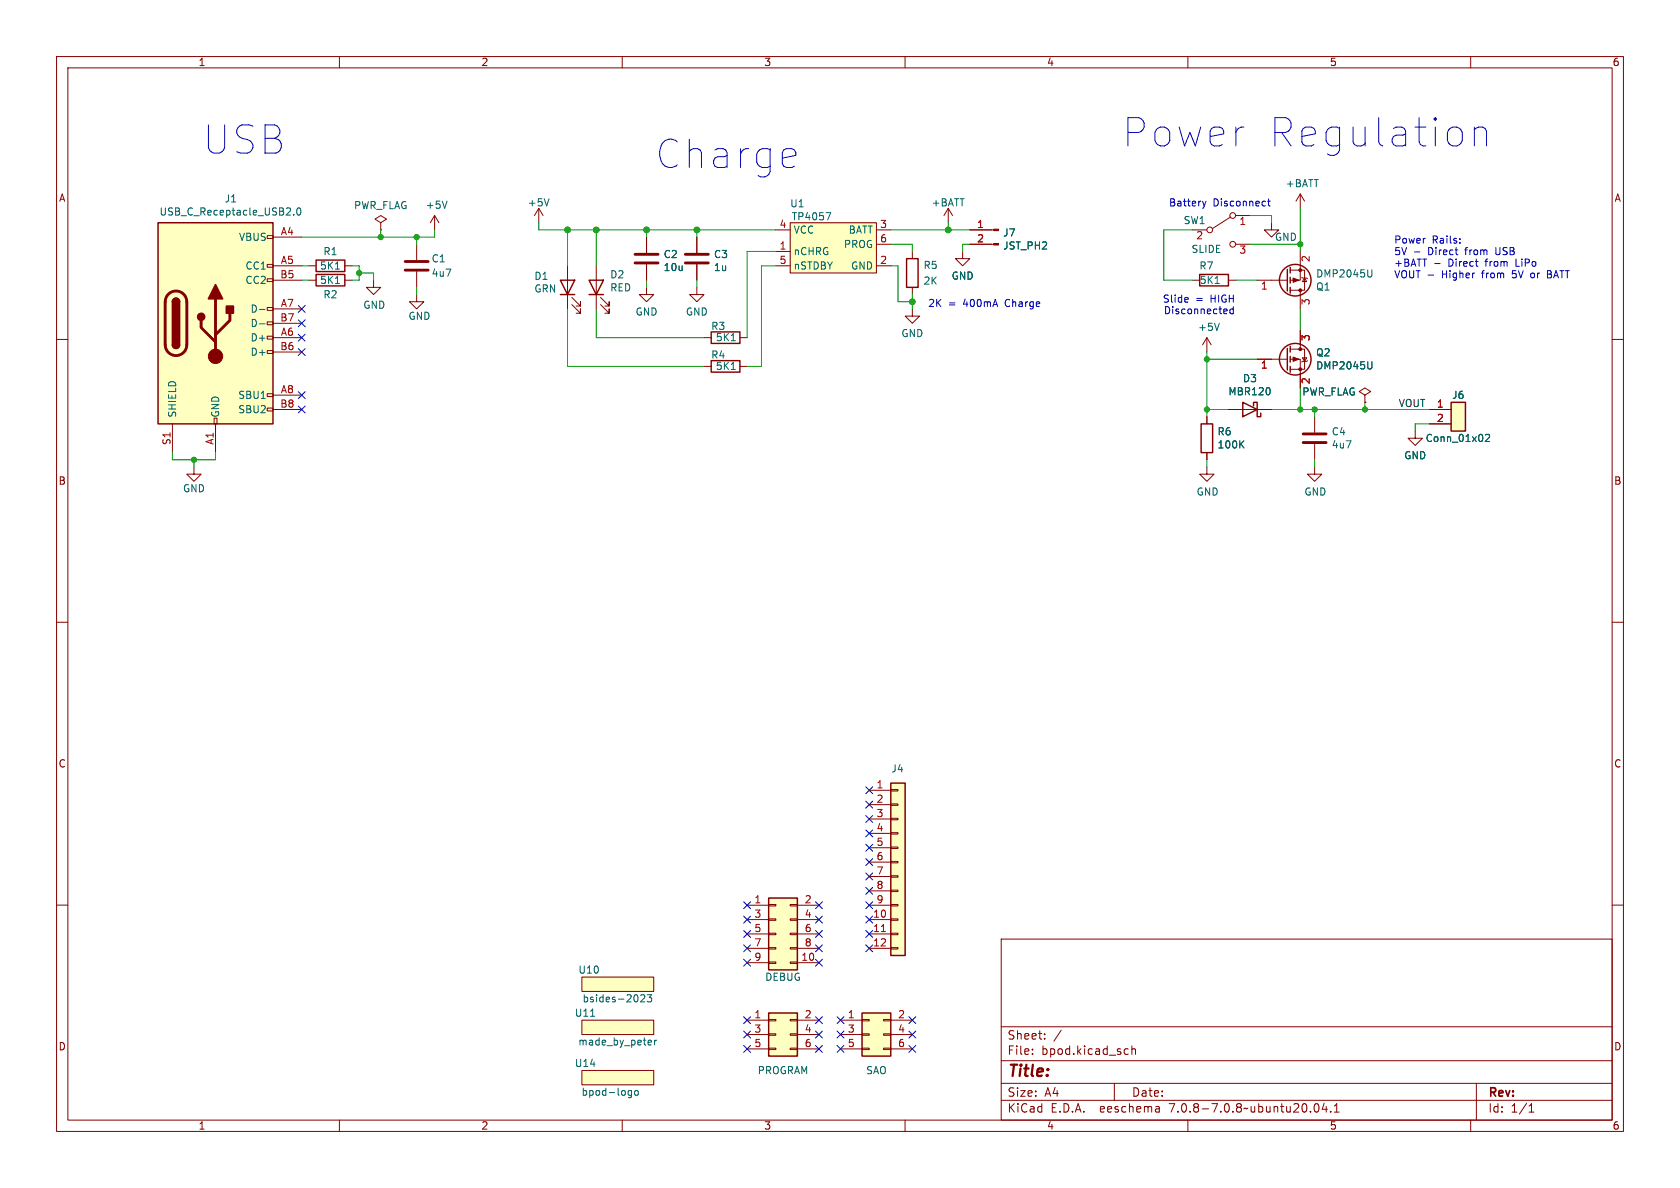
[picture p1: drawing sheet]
<svg xmlns="http://www.w3.org/2000/svg" width="297mm" height="210mm" viewBox="0 0 297 210" stroke-linecap="round" stroke-linejoin="round" font-family="sans-serif">
<g fill="none" stroke="#840000" stroke-width=".18">
<path d="M10 10h277v190h-277zM12 12h273v186h-273zM60 10v2M110 10v2M160 10v2M210 10v2M260 10v2M67.3 39.4l1-.7-1-.6-1 .6 1 .7v1.2M76.8 38.1l-.7 1.3M76.8 38.1v2.5M76.8 38.1l.8 1.3M95.2 36.8l-.7 1.3"/>
<path d="M95.2 36.8v2.6M95.2 36.8l.8 1.3M139.7 39.4h15.2v8.9h-15.2zM167.6 36.8l-.7 1.3M167.6 36.8v2.6M167.6 36.8l.8 1.3M217.6 38.4l-3.2 2M218.4 38.1h2.6M224.8 39.4v1.2h1.3l-1.3 1.3-1.3-1.3h1.3M229.9 34.3v2.5M229.9 34.3l-.8 1.3M229.9 34.3l.7 1.3"/>
<path d="M10 60h2M47.2 59.4h1.1v.5h-1.1zM47.2 56.9h1.1v.5h-1.1zM47.2 54.4h1.1v.5h-1.1zM47.2 49.3h1.1v.5h-1.1zM47.2 46.7h1.1v.5h-1.1zM47.2 41.7h1.1v.5h-1.1zM48.3 47h5M48.3 49.5h5M48.3 59.7h5M48.3 41.9h5M48.3 54.6h5"/>
<path d="M48.3 57.2h5M54.6 47h1.3M54.6 49.5h1.3M61 47h1.2M61 49.5h1.2M66 49.5v1.3h1.3l-1.3 1.3-1.2-1.3h1.2M67.3 40.6h.1M73.7 52.1v1.2h1.2l-1.2 1.3-1.3-1.3h1.3M73.7 43.2v2.8M73.7 48v2.8M100.3 47v7.6M101.1 53.8l1.5 1.6v-.8v.8h-.7"/>
<path d="M101.1 52.6l1.5 1.5v-.8v.8h-.7M105.4 47v7.6M106.2 53.8l1.5 1.6v-.8v.8h-.8M106.2 52.6l1.5 1.5v-.8v.8h-.8M114.3 50.8v1.3h1.3l-1.3 1.2-1.3-1.2h1.3M114.3 41.9v2.8M114.3 46.7v2.8M123.2 50.8v1.3h1.3l-1.3 1.2-1.3-1.2h1.3M123.2 41.9v2.8M123.2 46.7v2.8M124.5 59.7h1.2M130.8 59.7h1.3"/>
<path d="M137.2 47h2.5M137.2 44.5h2.5M137.2 40.6h2.5M154.9 47h2.6M154.9 40.6h2.6M154.9 43.2h2.6M161.3 54.6v1.3h1.3l-1.3 1.3-1.3-1.3h1.3M161.3 44.5v1.2M161.3 50.8v1.3M170.2 44.5v1.2h1.2l-1.2 1.3-1.3-1.3h1.3M171.4 40.6h4.3M171.4 43.2h4.3"/>
<path d="M210.8 40.6h2.6M210.8 49.5h1.3M213.4 59.7l-.8 1.3M213.4 59.7v2.5M213.4 59.7l.7 1.3M217.2 49.5h1.2M218.4 43.2h2.6M222.2 49.5h5.4M228.1 47.8h2.5v3.5h-2.5M229.9 44.5v5h-1.8M229.9 51.3v3.3M229.9 58.4v3.3"/>
<path d="M230.1 49l.2 .1h.7l.1 .2M230.6 49.1l.4 .7h-.7zM285 60h2M30.5 74.9v5.1M37.8 73.9h.6v1h-.6zM38.1 74.9v5.1M47.2 72.1h1.1v.5h-1.1zM47.2 69.6h1.1v.5h-1.1zM47.2 62h1.1v.5h-1.1zM48.3 72.4h5M48.3 69.9h5M48.3 62.2h5"/>
<path d="M124.5 64.8h1.2M130.8 64.8h1.3M213.4 73.7v1.2M217.2 72.4h7.6M222.2 63.5h5.4M228.1 63.5h1.8v5.1M228.1 61.7h2.5v3.6h-2.5M230.3 63.2h.7l-.4 .7zM231.1 63.8l-.1 .1h-.7l-.2 .1M232.4 73.7v2.8M232.4 78.5v2.8M241.3 69.9l1-.7-1-.6-1 .6 1 .7v1.2"/>
<path d="M241.3 71.1h.1M250.2 76.2v1.3h1.3l-1.3 1.2-1.3-1.2h1.3M252.7 72.4h3.8M252.7 74.9h3.8M34.3 82.6v1.2h1.3l-1.3 1.3-1.3-1.3h1.3M213.4 82.6v1.2h1.2l-1.2 1.3-1.3-1.3h1.3M213.4 80v1.3M232.4 82.6v1.2h1.3l-1.3 1.3-1.3-1.3h1.3M10 110h2M285 110h2M153.7 139.7h3.8M157.5 139.6h1.2v.2h-1.2z"/>
<path d="M10 160h2M135.9 159.9h1.3v.2h-1.3zM139.7 159.9h1.3v.2h-1.3zM153.7 142.2h3.8M153.7 144.8h3.8M153.7 147.3h3.8M153.7 149.9h3.8M153.7 152.4h3.8M153.7 154.9h3.8M153.7 157.5h3.8M157.5 159.9h1.2v.2h-1.2zM157.5 157.4h1.2v.2h-1.2z"/>
<path d="M157.5 154.8h1.2v.3h-1.2zM157.5 152.3h1.2v.2h-1.2zM157.5 149.7h1.2v.3h-1.2zM157.5 147.2h1.2v.2h-1.2zM157.5 144.7h1.2v.2h-1.2zM157.5 142.1h1.2v.3h-1.2zM285 160h2M102.9 172.7h12.7v2.6h-12.7zM132.1 162.6h3.8M132.1 165.1h3.8M132.1 167.6h3.8M132.1 160h3.8"/>
<path d="M132.1 170.2h3.8M135.9 170.1h1.3v.2h-1.3zM135.9 167.5h1.3v.3h-1.3zM135.9 165h1.3v.2h-1.3zM135.9 162.4h1.3v.3h-1.3zM139.7 170.1h1.3v.2h-1.3zM139.7 167.5h1.3v.3h-1.3zM139.7 165h1.3v.2h-1.3zM139.7 162.4h1.3v.3h-1.3zM141 162.6h3.8M141 165.1h3.8M141 167.6h3.8"/>
<path d="M141 160h3.8M141 170.2h3.8M153.7 162.6h3.8M153.7 165.1h3.8M153.7 167.6h3.8M153.7 160h3.8M157.5 167.5h1.2v.3h-1.2zM157.5 165h1.2v.2h-1.2zM157.5 162.4h1.2v.3h-1.2zM177 166h108v32h-108zM60 198v2M102.9 180.3h12.7v2.6h-12.7z"/>
<path d="M102.9 189.2h12.7v2.6h-12.7zM110 198v2M132.1 185.4h3.8M132.1 180.3h3.8M132.1 182.9h3.8M135.9 185.3h1.3v.2h-1.3zM135.9 182.8h1.3v.2h-1.3zM135.9 180.2h1.3v.3h-1.3zM139.7 185.3h1.3v.2h-1.3zM139.7 182.8h1.3v.2h-1.3zM139.7 180.2h1.3v.3h-1.3zM141 185.4h3.8"/>
<path d="M141 180.3h3.8M141 182.9h3.8M148.6 185.4h3.8M148.6 180.3h3.8M148.6 182.9h3.8M152.4 185.3h1.3v.2h-1.3zM152.4 182.8h1.3v.2h-1.3zM152.4 180.2h1.3v.3h-1.3zM156.2 185.3h1.3v.2h-1.3zM156.2 182.8h1.3v.2h-1.3zM156.2 180.2h1.3v.3h-1.3zM157.5 185.4h3.8"/>
<path d="M157.5 180.3h3.8M157.5 182.9h3.8M160 198v2M177 194.5h108M177 191.5h108M177 187.5h108M177 181.5h108M182.5 186.3v.1M182.5 185.5v.1M184.7 183.6v.1M184.7 182.8v.1M187.6 182.1l-1.3 2"/>
<path d="M197 191.5v3M199 185.4l.5 .1M199.5 186.3l-.5 .1M200.1 185.5l.2-.1 .4 .1v.9M200.1 184.9v1.5M204.9 195.7l.1 .9M205 196.5l-.2 .1M205 196h-.2M210 198v2M232.5 195.2l.2-.1a.81 .81 0 0 1 .6 .6 .81 .81 0 0 1-.3 .8l-.2 .1a.81 .81 0 0 1-.3-1.4zM234.1 195l-.4 1.1h1M234.5 195.6v1"/>
<path d="M235.2 196.5v.1M235.9 196.6h.8M235.9 195.5l.4-.4v1.5M260 198v2M261 191.5v6.5M270.3 196.6h.9M270.3 195.5l.4-.4v1.5"/>
<circle cx="217.9" cy="38.1" r=".51"/>
<circle cx="213.9" cy="40.6" r=".51"/>
<circle cx="217.9" cy="43.2" r=".51"/>
</g>
<g fill="none" stroke="#840000" stroke-width=".25">
<path d="M27.9 39.4h20.4v35.5h-20.4zM30.5 53.3a.64 .64 0 0 1 .6-.6 .64 .64 0 0 1 .6 .6M55.9 46h5.1v2h-5.1zM55.9 48.5h5.1v2h-5.1zM99.1 49.5h2.5l-1.3 2.6zM99.1 52.1h2.5M104.1 49.5h2.6l-1.3 2.6zM104.1 52.1h2.6M125.7 58.7h5.1v2h-5.1zM160.3 45.7h2v5.1h-2zM212.1 48.5h5.1v2h-5.1zM227.6 47.6v3.8"/>
<path d="M228.1 47.2v1.1M228.1 49v1M228.1 50.8v1M30.5 61a.64 .64 0 0 0 .6 .6 .64 .64 0 0 0 .6-.6M125.7 63.8h5.1v2h-5.1zM212.3 74.9h2.1v5.1h-2.1zM219.7 71.1l2.5 1.3-2.5 1.3zM221.6 71.8v-.7h.6v2.6h.7v-.7M227.6 61.6v3.8M228.1 61.2v1M228.1 63v1M228.1 64.8v1"/>
<path d="M256.5 71.1h2.6v5.1h-2.6zM157.5 138.4h2.5v30.5h-2.5zM135.9 158.8h5.1v12.7h-5.1zM135.9 179.1h5.1v7.6h-5.1zM152.4 179.1h5.1v7.6h-5.1z"/>
<circle cx="229" cy="49.5" r="2.79"/>
<circle cx="229" cy="63.5" r="2.79"/>
</g>
<g fill="none" stroke="#006464" stroke-width=".18">
<path d="M51.9 37.9v.1M52.6 36.9l.2-.2a.68 .68 0 0 1 .4 .7 .68 .68 0 0 1-.4 .6l-.2-.1-.1-.4zM79 35.6l-.4 1.2M97.1 35.1l-.5 1.3M146 37.6h.9l-.6 1.3M45.9 54.7h.9M45.9 57.2h.9M59.3 47.6h.7M59.3 50.1h.7M214.8 50.1h.7M215.6 57.1l-.5 1.3M242.5 47.7v1l-.1 .2-.4 .1"/>
<path d="M129.3 65.3h.7M129.3 60.2h.7M219.4 78.5l.5 .7M219.9 77.9l-.7 .7M224.5 68.8v.8M242.5 64v1l-.1 .2h-.4M262.6 76.9l.5-.1 .2 .3-.7 .9h.7M104.4 179.6h.7M113.3 176l.5-.2 .2 .4-.8 .9h.8M114.4 175.8h.8l-.4 .5 .3 .1v.6l-.1 .1-.6-.1M111.1 193.5l.2 .1h.3M111.6 192.8v1l-.2 .2h-.3"/>
<path d="M111.6 192.8h-.3l-.2 .1M112.3 192.8h.3l.2 .2v.4l-.2 .2h-.3l-.1-.2zM115 183.9l.2 .3-.6 .1M115.1 184.7h-.1M115.7 183.9v.8M116.1 183.9l-.4 .2"/>
</g>
<g fill="#ffffc2" stroke="#ffffc2" stroke-width=".18">
<path d="M139.7 39.4h15.2v8.9h-15.2z"/>
<path d="M157.5 138.4h2.5v30.5h-2.5z"/>
<path d="M256.5 71.1h2.6v5.1h-2.6z"/>
<path d="M102.9 172.7h12.7v2.6h-12.7z"/>
<path d="M135.9 179.1h5.1v7.6h-5.1z"/>
<path d="M152.4 179.1h5.1v7.6h-5.1z"/>
<path d="M27.9 39.4h20.4v35.5h-20.4z"/>
<path d="M102.9 180.3h12.7v2.6h-12.7z"/>
<path d="M135.9 158.8h5.1v12.7h-5.1z"/>
<path d="M102.9 189.2h12.7v2.6h-12.7z"/>
</g>
<path d="M29.8 52a1.9 1.9 0 0 1 2-.4 1.9 1.9 0 0 1 1.2 1.7v7.7a1.91 1.91 0 0 1-1.9 1.9 1.91 1.91 0 0 1-1.9-1.9v-7.8l.2-.7zM35.6 56.6v1.3l2.5 2.6M38.1 52.8v10.2M40.6 55.4v1.2l-2.5 2.6M71.6 47.8h4.1M71.6 46.2h4.1M112.3 46.5h4M112.3 45h4M121.2 46.5h4M121.2 45h4M230.4 78.2h4M230.4 76.7h4" fill="none" stroke="#840000" stroke-width=".51"/>
<g fill="#840000" stroke="#840000" stroke-width=".18">
<path d="M175.7 43.1h.8v.2h-.8z"/>
<path d="M175.7 40.5h.8v.3h-.8z"/>
<path d="M228.6 49.1l1 .4-1 .4z"/>
<path d="M228.6 63.1l1 .4-1 .4z"/>
<circle cx="229.9" cy="47.8" r=".25"/>
<circle cx="229.9" cy="51.3" r=".25"/>
<circle cx="229.9" cy="65.3" r=".25"/>
<circle cx="229.9" cy="61.7" r=".25"/>
<circle cx="38.1" cy="63" r="1.27"/>
</g>
<path d="M155.8 164.7h.7" fill="none" stroke="#a90000" stroke-width=".18"/>
<g fill="#840000" stroke="#840000" stroke-width=".25">
<path d="M30.5 61h1.2a.64 .64 0 0 1-.6 .6 .64 .64 0 0 1-.6-.6z"/>
<path d="M30.5 53.3h1.2v7.7h-1.2z"/>
<path d="M30.7 52.9a.64 .64 0 0 1 .7-.1 .64 .64 0 0 1 .3 .5h-1.2z"/>
<path d="M38.1 50.3l1.3 2.5h-2.6z"/>
<path d="M40 54.1h1.3v1.3h-1.3z"/>
<circle cx="35.6" cy="56" r=".63"/>
</g>
<g fill="none" stroke="#0000c2" stroke-width=".18">
<path d="M140.5 26.5l.2 .5v.5l-2.4 .4M212.6 35.6l.3 .8M212.9 36.4l-.2 .4M213.2 35.6l-.3 .8M224.1 35.6h.5M224.3 35.1v1.1l.3 .2M260.6 22.5v3.3M260.6 22.9a1.24 1.24 0 0 1 2.2 .3v2.6M209.9 52.6l.2 .3-.7 .1M210 53.4h-.1M216.9 54.7v.2l-.6 .1M218 54.2v1.3"/>
<path d="M218 54.7l-.3-.1-.3 .3 .2 .5h.4M250 44.5h1M252.5 48.6h.9M253.6 46.6h1M258.1 42.9v.1M258.1 42.2v.1M270.7 48.3l-.1 .2 .1 .6M273.6 48.5h.4M274 47.8h-.4v1.3h.5"/>
</g>
<g fill="none" stroke="#009600" stroke-width=".18">
<path d="M95.2 39.4v1.2h42M167.6 39.4v1.2M221 38.1h3.8v1.3M229.9 36.8v7.7M53.3 49.5h1.3M53.3 47h1.3M62.2 47h1.3v2.5h-1.3M63.5 48.3h2.5v1.2M67.3 40.6v1.3M73.7 41.9v1.3M73.7 50.8v1.3M76.8 40.6v1.3h-23.5"/>
<path d="M100.3 54.6v10.2h24.2M100.3 40.6v6.4M105.4 40.6v6.4M105.4 54.6v5.1h19.1M114.3 40.6v1.3M114.3 49.5v1.3M123.2 40.6v1.3M123.2 49.5v1.3M137.2 44.5h-5.1v15.2M137.2 47h-2.6v17.8h-2.5M157.5 40.6h13.9M157.5 47h1.2v6.3h2.6"/>
<path d="M157.5 43.2h3.8v1.3M161.3 52.1v2.5M171.4 43.2h-1.2v1.3M210.8 40.6h-5.1v8.9h5.1M218.4 49.5h3.8M221 43.2h8.9M229.9 54.6v3.8M213.4 72.4h3.8M213.4 63.5h8.8M213.4 62.2v11.5M224.8 72.4h27.9M229.9 68.6v3.8"/>
<path d="M232.4 72.4v1.3M241.3 71.1v1.3M252.7 74.9h-2.5v1.3M30.5 80v1.3h7.6v-1.3M34.3 81.3v1.3M213.4 81.3v1.3M232.4 81.3v1.3"/>
</g>
<g fill="none" stroke="#000084" stroke-width=".18">
<path d="M52.7 59.1l1.2 1.2M52.7 56.5l1.2 1.3M52.7 54l1.2 1.2M53.9 59.1l-1.2 1.2M53.9 56.5l-1.2 1.3M53.9 54l-1.2 1.2M52.7 71.8l1.2 1.2M52.7 61.6l1.2 1.2M52.7 69.2l1.2 1.3M53.9 71.8l-1.2 1.2M53.9 61.6l-1.2 1.2M53.9 69.2l-1.2 1.3"/>
<path d="M153.1 139.1l1.2 1.2M154.3 139.1l-1.2 1.2M131.5 159.4l1.2 1.2M132.7 159.4l-1.2 1.2M144.2 159.4l1.2 1.2M145.4 159.4l-1.2 1.2M153.1 156.9l1.2 1.2M153.1 159.4l1.2 1.2M153.1 146.7l1.2 1.2M153.1 141.6l1.2 1.2M153.1 144.2l1.2 1.2M153.1 149.3l1.2 1.2"/>
<path d="M153.1 154.3l1.2 1.2M153.1 151.8l1.2 1.2M154.3 156.9l-1.2 1.2M154.3 159.4l-1.2 1.2M154.3 146.7l-1.2 1.2M154.3 141.6l-1.2 1.2M154.3 144.2l-1.2 1.2M154.3 149.3l-1.2 1.2M154.3 154.3l-1.2 1.2M154.3 151.8l-1.2 1.2M131.5 167l1.2 1.2M131.5 164.5l1.2 1.2"/>
<path d="M131.5 162l1.2 1.2M131.5 179.7l1.2 1.2M131.5 169.6l1.2 1.2M132.7 167l-1.2 1.2M132.7 164.5l-1.2 1.2M132.7 179.7l-1.2 1.2M132.7 162l-1.2 1.2M132.7 169.6l-1.2 1.2M144.2 179.7l1.2 1.2M144.2 169.6l1.2 1.2M144.2 164.5l1.2 1.2M144.2 167l1.2 1.2"/>
<path d="M144.2 162l1.2 1.2M145.4 169.6l-1.2 1.2M145.4 164.5l-1.2 1.2M145.4 167l-1.2 1.2M145.4 162l-1.2 1.2M145.4 179.7l-1.2 1.2M148 179.7l1.2 1.2M149.2 179.7l-1.2 1.2M153.1 167l1.2 1.2M153.1 164.5l1.2 1.2M153.1 162l1.2 1.2M154.3 167l-1.2 1.2"/>
<path d="M154.3 164.5l-1.2 1.2M154.3 162l-1.2 1.2M160.7 179.7l1.2 1.2M161.9 179.7l-1.2 1.2M131.5 184.8l1.2 1.2M131.5 182.3l1.2 1.2M132.7 182.3l-1.2 1.2M132.7 184.8l-1.2 1.2M144.2 184.8l1.2 1.2M144.2 182.3l1.2 1.2M145.4 184.8l-1.2 1.2M145.4 182.3l-1.2 1.2"/>
<path d="M148 182.3l1.2 1.2M148 184.8l1.2 1.2M149.2 182.3l-1.2 1.2M149.2 184.8l-1.2 1.2M160.7 184.8l1.2 1.2M160.7 182.3l1.2 1.2M161.9 184.8l-1.2 1.2M161.9 182.3l-1.2 1.2"/>
</g>
<g fill="#009600" stroke="#009600" stroke-width=".18">
<circle cx="73.7" cy="41.9" r=".46"/>
<circle cx="63.5" cy="48.3" r=".46"/>
<circle cx="100.3" cy="40.6" r=".51"/>
<circle cx="34.3" cy="81.3" r=".46"/>
<circle cx="67.3" cy="41.9" r=".46"/>
<circle cx="229.9" cy="72.4" r=".46"/>
<circle cx="232.4" cy="72.4" r=".46"/>
<circle cx="161.3" cy="53.3" r=".51"/>
<circle cx="213.4" cy="63.5" r=".46"/>
<circle cx="167.6" cy="40.6" r=".51"/>
<circle cx="114.3" cy="40.6" r=".51"/>
<circle cx="105.4" cy="40.6" r=".51"/>
<circle cx="123.2" cy="40.6" r=".51"/>
<circle cx="241.3" cy="72.4" r=".46"/>
<circle cx="213.4" cy="72.4" r=".46"/>
<circle cx="229.9" cy="43.2" r=".46"/>
</g>
<g font-size="7" fill="#0000c2">
<text x="35.6" y="27.7">USB</text>
<text x="198.1" y="26.4">Power</text>
<text x="223.5" y="26.4">Regulation</text>
<text x="115.6" y="30.2">Charge</text>
</g>
<text font-size="2.8" fill="#840000" x="178" y="190.9">Title:</text>
<g font-size="2.1" fill="#840000">
<text x="178" y="184">Sheet:</text>
<text x="178" y="186.7">File:</text>
<text x="184.1" y="186.7">bpod.kicad_sch</text>
<text x="178" y="196.9">KiCad</text>
<text x="178" y="194.1">Size:</text>
<text x="184.7" y="194.1">A4</text>
<text x="185.7" y="196.9">E.D.A.</text>
<text x="194.6" y="196.9">eeschema</text>
<text x="200" y="194.1">Date:</text>
<text x="207" y="196.9">7.0.8-7.0.8~ubuntu20.04.1</text>
<text x="263" y="194.3">Rev:</text>
<text x="263" y="196.9">Id:</text>
<text x="267.1" y="196.9">1/1</text>
</g>
<g font-size="1.8" fill="#840000">
<text x="35" y="11.9">1</text>
<text x="85" y="11.9">2</text>
<text x="135" y="11.9">3</text>
<text x="185" y="11.9">4</text>
<text x="235" y="11.9">5</text>
<text x="285" y="11.9">6</text>
<text x="10.3" y="35.9">A</text>
<text x="285.3" y="35.9">A</text>
<text x="10.3" y="85.9">B</text>
<text x="285.3" y="85.9">B</text>
<text x="10.3" y="135.9">C</text>
<text x="285.3" y="135.9">C</text>
<text x="10.3" y="185.9">D</text>
<text x="285.3" y="185.9">D</text>
<text x="35" y="199.9">1</text>
<text x="85" y="199.9">2</text>
<text x="135" y="199.9">3</text>
<text x="185" y="199.9">4</text>
<text x="235" y="199.9">5</text>
<text x="285" y="199.9">6</text>
</g>
<g font-size="1.8" fill="#006464">
<text x="39.6" y="36">J1</text>
<text x="227.2" y="33.3">+BATT</text>
<text x="28.1" y="38.3">USB_C_Receptacle_USB2.0</text>
<text x="62.5" y="37.2">PWR_FLAG</text>
<text x="75.2" y="37.1">+5V</text>
<text x="93.2" y="36.7">+5V</text>
<text x="139.6" y="36.9">U1</text>
<text x="139.9" y="39.1">TP4057</text>
<text x="140.2" y="41.5">VCC</text>
<text x="149.9" y="41.5">BATT</text>
<text x="164.6" y="36.7">+BATT</text>
<text x="209.2" y="39.8">SW1</text>
<text x="42.1" y="42.8">VBUS</text>
<text x="43.3" y="47.9">CC1</text>
<text x="56.5" y="47.9">5K1</text>
<text x="57.1" y="45.3">R1</text>
<text x="76.2" y="46.6">C1</text>
<text x="117.2" y="45.8">C2</text>
<text x="126.1" y="45.8">C3</text>
<text x="140.2" y="45.3">nCHRG</text>
<text x="140.2" y="47.9">nSTDBY</text>
<text x="149.1" y="44">PROG</text>
<text x="150.4" y="47.9">GND</text>
<text x="163.2" y="47.8">R5</text>
<text x="177.3" y="42">J7</text>
<text x="177.3" y="44.3">JST_PH2</text>
<text x="210.5" y="44.9">SLIDE</text>
<text x="211.9" y="47.9">R7</text>
<text x="225.3" y="42.8">GND</text>
<text x="43.3" y="50.4">CC2</text>
<text x="56.5" y="50.4">5K1</text>
<text x="57.1" y="52.9">R2</text>
<text x="76.2" y="49.1">4u7</text>
<text x="94.4" y="49.7">D1</text>
<text x="94.4" y="51.9">GRN</text>
<text x="107.8" y="49.4">D2</text>
<text x="107.8" y="51.7">RED</text>
<text x="117.2" y="48.1">10u</text>
<text x="126.1" y="48.1">1u</text>
<text x="163.2" y="50.5">2K</text>
<text x="168.1" y="49.6">GND</text>
<text x="212" y="50.4">5K1</text>
<text x="232.6" y="49.3">DMP2045U</text>
<text x="232.6" y="51.6">Q1</text>
<text x="44.2" y="55.5">D-</text>
<text x="44.2" y="58">D-</text>
<text x="64.1" y="54.8">GND</text>
<text x="72.1" y="56.7">GND</text>
<text x="112.3" y="56">GND</text>
<text x="121.2" y="56">GND</text>
<text x="125.6" y="58.5">R3</text>
<text x="159.3" y="59.8">GND</text>
<text x="211.7" y="58.7">+5V</text>
<text x="44.2" y="60.6">D+</text>
<text x="44.2" y="63.1">D+</text>
<text x="125.6" y="63.6">R4</text>
<text x="126.5" y="65.6">5K1</text>
<text x="126.5" y="60.5">5K1</text>
<text x="232.6" y="65.5">DMP2045U</text>
<text x="232.6" y="63.2">Q2</text>
<text x="42" y="70.7">SBU1</text>
<text x="217.1" y="70.1">MBR120</text>
<text x="219.6" y="67.8">D3</text>
<text x="230.1" y="70.1">PWR_FLAG</text>
<text x="256.6" y="70.7">J6</text>
<text x="31.3" y="73.9" transform="rotate(-90 31.3 73.9)">SHIELD</text>
<text x="39" y="73.9" transform="rotate(-90 39 73.9)">GND</text>
<text x="42" y="73.3">SBU2</text>
<text x="215.1" y="77.2">R6</text>
<text x="235.3" y="77.2">C4</text>
<text x="215.1" y="79.5">100K</text>
<text x="235.3" y="79.5">4u7</text>
<text x="248.2" y="81.4">GND</text>
<text x="251.9" y="78.3">Conn_01x02</text>
<text x="32.3" y="87.2">GND</text>
<text x="211.5" y="87.8">GND</text>
<text x="230.5" y="87.8">GND</text>
<text x="157.5" y="136.8">J4</text>
<text x="102.2" y="172.3">U10</text>
<text x="135.2" y="173.6">DEBUG</text>
<text x="101.5" y="179.9">U11</text>
<text x="102.9" y="177.4">bsides-2023</text>
<text x="102.1" y="185">made_by_peter</text>
<text x="101.5" y="188.8">U14</text>
<text x="133.9" y="190.1">PROGRAM</text>
<text x="153" y="190.1">SAO</text>
<text x="102.7" y="193.9">bpod-logo</text>
</g>
<g font-size="1.8" fill="#a90000">
<text x="49.5" y="41.7">A4</text>
<text x="137.7" y="40.4">4</text>
<text x="155.5" y="40.4">3</text>
<text x="172.6" y="40.4">1</text>
<text x="219" y="40.1">1</text>
<text x="49.5" y="46.7">A5</text>
<text x="137.7" y="44.2">1</text>
<text x="137.7" y="46.7">5</text>
<text x="155.5" y="46.7">2</text>
<text x="155.5" y="42.9">6</text>
<text x="172.6" y="42.9">2</text>
<text x="211.4" y="42.6">2</text>
<text x="219" y="45.2">3</text>
<text x="231.9" y="46.4" transform="rotate(-90 231.9 46.4)">2</text>
<text x="49.5" y="49.3">B5</text>
<text x="222.8" y="51.5">1</text>
<text x="49.5" y="56.9">B7</text>
<text x="49.5" y="59.4">A6</text>
<text x="49.5" y="54.4">A7</text>
<text x="231.9" y="54" transform="rotate(-90 231.9 54)">3</text>
<text x="49.5" y="62">B6</text>
<text x="222.8" y="65.5">1</text>
<text x="231.9" y="60.4" transform="rotate(-90 231.9 60.4)">3</text>
<text x="49.5" y="69.6">A8</text>
<text x="231.9" y="68" transform="rotate(-90 231.9 68)">2</text>
<text x="49.5" y="72.1">B8</text>
<text x="253.9" y="72.1">1</text>
<text x="253.9" y="74.7">2</text>
<text x="30.2" y="78.8" transform="rotate(-90 30.2 78.8)">S1</text>
<text x="37.8" y="78.7" transform="rotate(-90 37.8 78.7)">A1</text>
<text x="154.9" y="139.4">1</text>
<text x="154.9" y="142">2</text>
<text x="154.9" y="144.5">3</text>
<text x="154.9" y="147.1">4</text>
<text x="154.9" y="149.6">5</text>
<text x="154.9" y="152.1">6</text>
<text x="154.9" y="154.7">7</text>
<text x="133.3" y="159.8">1</text>
<text x="142.2" y="159.8">2</text>
<text x="154.9" y="157.2">8</text>
<text x="154.9" y="159.8">9</text>
<text x="133.3" y="162.3">3</text>
<text x="133.3" y="164.8">5</text>
<text x="133.3" y="167.4">7</text>
<text x="142.2" y="162.3">4</text>
<text x="142.2" y="164.8">6</text>
<text x="142.2" y="167.4">8</text>
<text x="154.3" y="162.3">10</text>
<text x="154.3" y="164.8">11</text>
<text x="154.3" y="167.4">12</text>
<text x="133.3" y="169.9">9</text>
<text x="141.6" y="169.9">10</text>
<text x="133.3" y="180.1">1</text>
<text x="133.3" y="182.6">3</text>
<text x="133.3" y="185.2">5</text>
<text x="142.2" y="180.1">2</text>
<text x="142.2" y="182.6">4</text>
<text x="142.2" y="185.2">6</text>
<text x="149.8" y="180.1">1</text>
<text x="149.8" y="182.6">3</text>
<text x="149.8" y="185.2">5</text>
<text x="158.7" y="180.1">2</text>
<text x="158.7" y="182.6">4</text>
<text x="158.7" y="185.2">6</text>
</g>
<g font-size="1.8" fill="#0000c2">
<text x="206.6" y="36.6">Battery</text>
<text x="214.4" y="36.6">Disconnect</text>
<text x="246.4" y="43.1">Power</text>
<text x="246.4" y="45.2">5V</text>
<text x="246.4" y="47.2">+BATT</text>
<text x="252.6" y="45.2">Direct</text>
<text x="253.2" y="43.1">Rails:</text>
<text x="256.2" y="47.2">Direct</text>
<text x="259.3" y="45.2">from</text>
<text x="262.9" y="47.2">from</text>
<text x="264.9" y="45.2">USB</text>
<text x="268.4" y="47.2">LiPo</text>
<text x="205.5" y="53.6">Slide</text>
<text x="211.4" y="53.6">=</text>
<text x="214.1" y="53.6">HIGH</text>
<text x="246.4" y="49.3">VOUT -</text>
<text x="255" y="49.3">Higher</text>
<text x="262.3" y="49.3">from</text>
<text x="267.8" y="49.3">5V</text>
<text x="271.3" y="49.3">or</text>
<text x="274.4" y="49.3">BATT</text>
<text x="164" y="54.4">2K</text>
<text x="167.6" y="54.4">=</text>
<text x="170.4" y="54.4">400mA</text>
<text x="178" y="54.4">Charge</text>
<text x="205.7" y="55.6">Disconnected</text>
</g>
<text font-size="1.8" fill="#0f0f0f" x="247.2" y="72">VOUT</text>
</svg>
